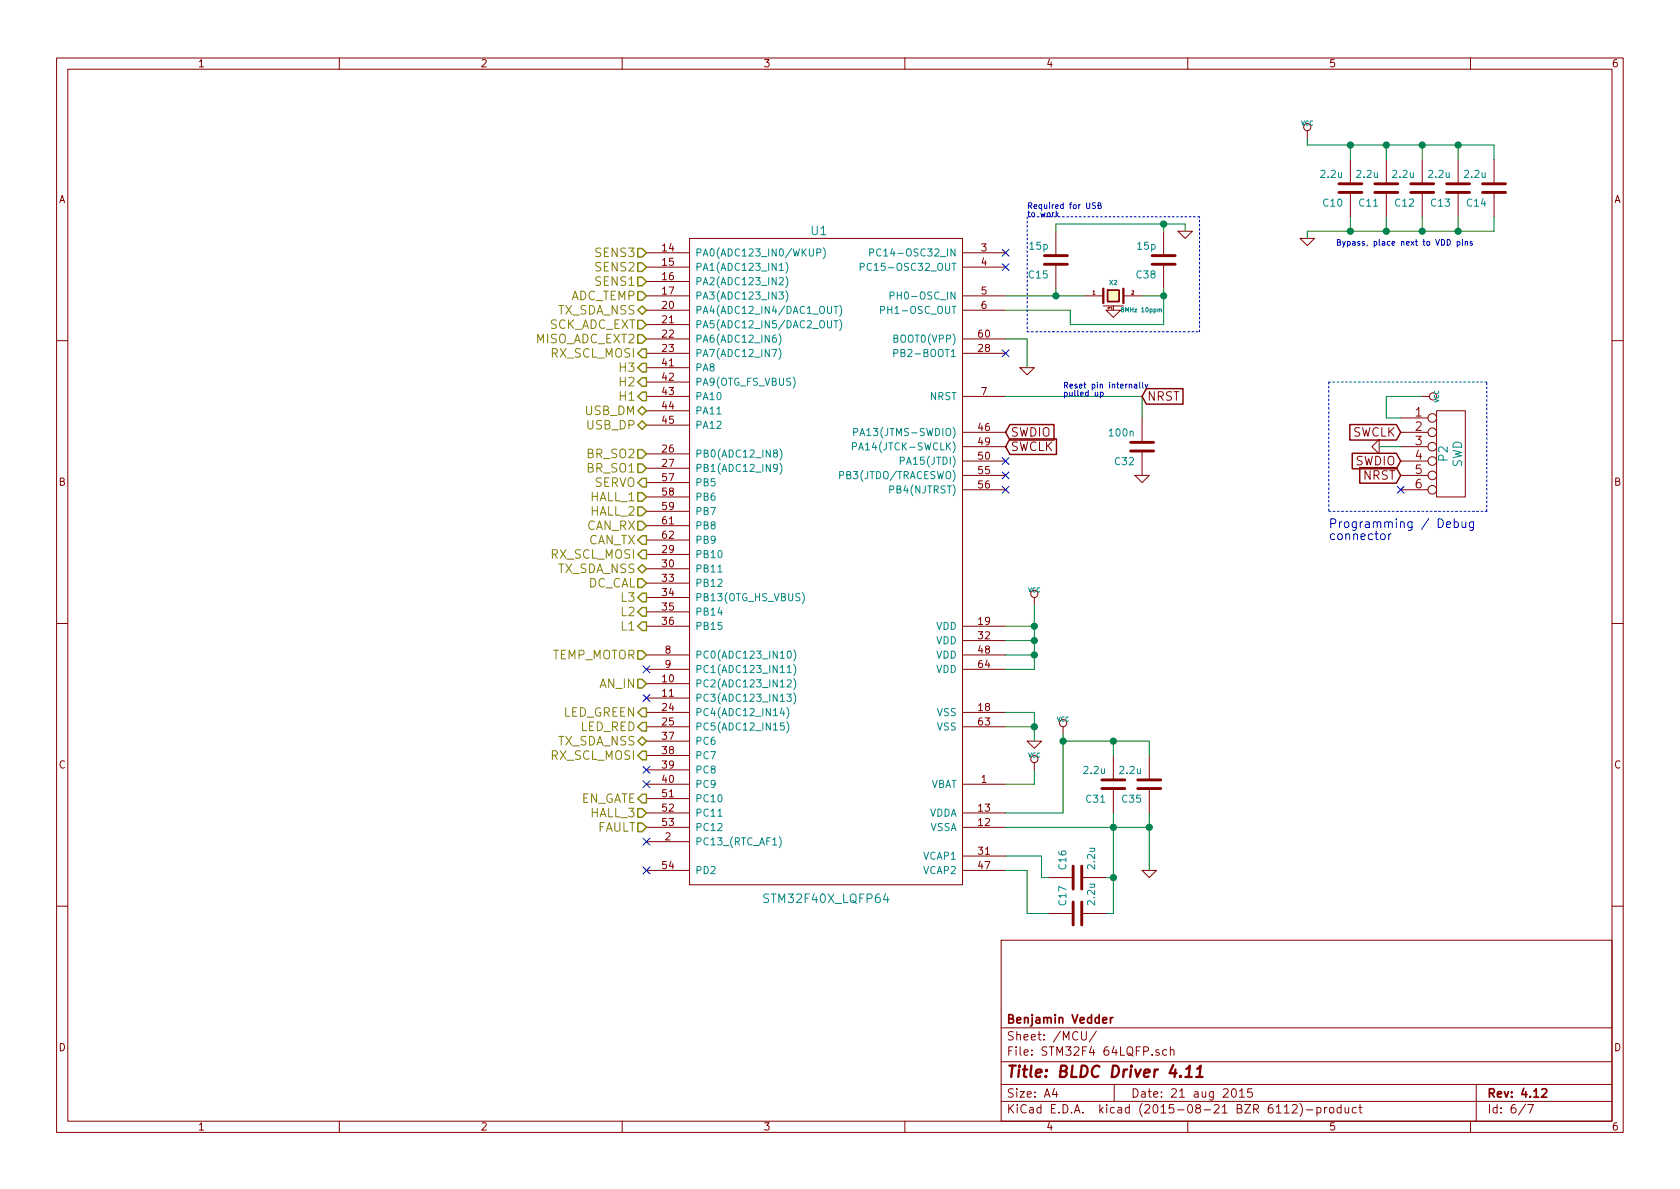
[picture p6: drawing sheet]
<svg xmlns="http://www.w3.org/2000/svg" width="297mm" height="210mm" viewBox="0 0 297 210" stroke-linecap="round" stroke-linejoin="round" font-family="sans-serif">
<g fill="none" stroke="#840000" stroke-width=".18">
<path d="M10 10.3h277v189.9h-277zM12 12.2h273v186.1h-273zM60 10.3v1.9M110 10.3v1.9M160 10.3v1.9M210 10.3v1.9M260 10.3v1.9M231.1 23.1v1.3M238.8 28.2v4.3M238.8 34v4.3M245.1 28.2v4.3M245.1 34v4.3"/>
<path d="M251.5 28.2v4.3M251.5 34v4.3M257.8 28.2v4.3M257.8 34v4.3M264.2 28.2v4.3M264.2 34v4.3M114.3 44.7h7.6M114.3 47.2h7.6M114.3 52.3h7.6M114.3 54.9h7.6M114.3 59.9h7.6M114.3 57.4h7.6"/>
<path d="M114.3 49.8h7.6M121.9 42.2h48.3v114.3h-48.3zM170.2 44.7h7.6M170.2 47.2h7.6M170.2 52.3h7.6M170.2 54.9h7.6M170.2 59.9h7.6M186.7 40.9v4.3M186.7 46.7v4.3M191.8 52.3h3.3M195.1 54.1h3.5M195.6 54.9h2.5l-1.3 1.2z"/>
<path d="M198.6 52.3h3.3M205.7 40.9v4.3M205.7 46.7v4.3M208.3 40.9h2.5l-1.3 1.3zM229.9 42.2h2.5l-1.3 1.2zM10 60.2h2M114.3 70.1h7.6M114.3 65h7.6M114.3 67.6h7.6M114.3 62.5h7.6M114.3 72.6h7.6M114.3 75.2h7.6"/>
<path d="M170.2 70.1h7.6M170.2 62.5h7.6M170.2 76.4h7.6M170.2 79h7.6M180.3 65h2.6l-1.3 1.3zM201.9 73.9v4.3M201.9 79.8v4.3M242.6 79l1.2-1.3v2.6zM247.6 76.4h4.9M247.6 79h4.9M247.6 73.9h4.9M251.5 70.1h1.2"/>
<path d="M254 72.6h5.1v15.3h-5.1zM285 60.2h2M114.3 93h7.6M114.3 95.5h7.6M114.3 80.3h7.6M114.3 82.8h7.6M114.3 85.3h7.6M114.3 87.9h7.6M114.3 98h7.6M114.3 90.4h7.6M170.2 81.5h7.6M170.2 84.1h7.6"/>
<path d="M170.2 86.6h7.6M200.7 84.1h2.5l-1.3 1.2zM247.6 81.5h4.9M247.6 84.1h4.9M247.6 86.6h4.9M10 110.3h2M114.3 115.8h7.6M114.3 118.4h7.6M114.3 100.6h7.6M114.3 103.1h7.6M114.3 105.7h7.6M114.3 108.2h7.6"/>
<path d="M114.3 110.7h7.6M170.2 115.8h7.6M170.2 118.4h7.6M170.2 113.3h7.6M170.2 110.7h7.6M182.9 105.7v1.2M285 110.3h2M114.3 138.7h7.6M114.3 120.9h7.6M114.3 123.4h7.6M114.3 128.5h7.6M114.3 126h7.6"/>
<path d="M114.3 131.1h7.6M114.3 133.6h7.6M114.3 136.1h7.6M170.2 138.7h7.6M170.2 128.5h7.6M170.2 126h7.6M181.6 131.1h2.5l-1.2 1.2zM182.9 134.9v1.2M188 128.5v1.3M196.8 133.6v4.3M196.8 139.4v4.4M203.2 133.6v4.3"/>
<path d="M203.2 139.4v4.4M114.3 148.8h7.6M114.3 141.2h7.6M114.3 146.3h7.6M114.3 143.8h7.6M114.3 153.9h7.6M170.2 151.4h7.6M170.2 146.3h7.6M170.2 143.8h7.6M170.2 153.9h7.6M185.4 155.2h4.3M191.3 155.2h4.3"/>
<path d="M201.9 153.9h2.6l-1.3 1.3zM10 160.2h2M177 166.3h108v32h-108zM185.4 161.5h4.3M191.3 161.5h4.3M285 160.2h2M60 198.3v1.9M110 198.3v1.9M160 198.3v1.9M177 194.8h108M177 191.8h108M177 187.8h108"/>
<path d="M177 181.8h108M186.4 192.5l-.3 1h.9M186.8 193v1M191.2 182.4v1.2l.3 .3h.3l.3-.3v-1.2M193.9 182.3l-1.3 2M197 191.8v3M204.9 185.7a.37 .37 0 0 0-.6 .1l.1 .2 .5 .2 .1 .1-.2 .3-.5-.1M206.3 185.7l-.5-.1-.2 .3v.6l.2 .1 .5-.1M206.9 185.7l.2-.1 .4 .1 .1 .9M206.9 185.1v1.5M210 198.3v1.9M218 192.6l.1-.1a.81 .81 0 0 1 .6 .6 .81 .81 0 0 1-.3 .8l-.2 .1a.8 .8 0 0 1-.6-.6 .8 .8 0 0 1 .4-.8z"/>
<path d="M219.2 193l.4-.5v1.5M219.2 194h.8M221.4 192.5h-.8v.7l.2-.1 .5 .1 .1 .2v.5l-.2 .1-.6-.1M227.1 195.8l.4-.5v1.5M227.1 196.8h.8M228.5 195.5l.2-.2h.4l.3 .5-1 1h1M229.8 195.1a1.71 1.71 0 0 1 0 2.3M231 196.3h1.1M232.8 195.9l.5-.1 .3 .3-.2 .6h-.6M232.8 195.8v1.5M234.2 195.8v1M234.6 195.8l-.4 .3"/>
<path d="M235.1 196l.2-.2 .5 .2v.5l-.1 .2-.4 .1-.2-.1zM237.1 195.9l-.4-.1-.3 .3 .1 .6 .2 .1 .4-.1M237.1 195.3v1.5M237.8 195.8l.1 .9 .4 .1 .2-.1M238.5 195.8v1M239.8 195.9l-.4-.1-.3 .3 .1 .6 .2 .1 .4-.1M240.3 195.8h.5M240.5 195.3v1.3l.3 .2M260 198.3v1.9M261 191.8v6.5M269.7 195.2l-1.2 2M270.1 195.3h1l-.6 1.5"/>
<circle cx="231.1" cy="22.5" r=".63"/>
<circle cx="253.2" cy="76.4" r=".76"/>
<circle cx="253.2" cy="73.9" r=".76"/>
<circle cx="253.2" cy="79" r=".76"/>
<circle cx="253.4" cy="70.1" r=".63"/>
<circle cx="253.2" cy="84.1" r=".76"/>
<circle cx="253.2" cy="81.5" r=".76"/>
<circle cx="253.2" cy="86.6" r=".76"/>
<circle cx="182.9" cy="105" r=".63"/>
<circle cx="182.9" cy="134.2" r=".63"/>
<circle cx="188" cy="127.9" r=".63"/>
</g>
<path d="M195.8 51.3h2.1v2h-2.1zM196.3 179.9v1M196.8 179.9l-.5 .3M272.6 192.7l.2-.2h.4l.3 .5-1 1h1" fill="none" stroke="#840000" stroke-width=".3"/>
<path d="M195.1 51v2.6M198.6 51v2.6M209.6 190.4h1.1M209.8 189l.6-.6-.2 2M211.5 190.4h1.1M211.7 189l.6-.6-.2 2" fill="none" stroke="#840000" stroke-width=".41"/>
<g fill="none" stroke="#008484" stroke-width=".18">
<path d="M137.7 59a1.51 1.51 0 0 1 0 2M137.7 51.6h.8l-.4 .5 .4 .1v.6l-.2 .1-.6-.1M137.8 49.2l.5-.1 .2 .1v.2l-.8 1h.8M137.8 47.8h.7M138.9 46.3a1.51 1.51 0 0 1 0 2M138.9 48.9a1.51 1.51 0 0 1 0 1.9M138.9 51.4a1.51 1.51 0 0 1 0 2M144.4 44.7l.6-.1 .1-.5-.7-.1v1.3M145.6 43.8a1.51 1.51 0 0 1 0 2M147.4 54.2h.8M147.4 56.7h.8M147.8 54.2v1.2"/>
<path d="M147.8 56.7v1.3M148.5 54a1.51 1.51 0 0 1 0 1.9M148.5 56.5a1.51 1.51 0 0 1 0 2M152.1 47.2l.6-.1 .1-.4-.7-.1v1.2M153.8 44.7l.6-.1v-.5l-.6-.1v1.3M155.7 54.8h.6l.1-.5-.7-.1v1.2M155.8 44.1a.5 .5 0 0 0-.7 0 .5 .5 0 0 0-.1 .6l.1 .4a.41 .41 0 0 0 .7 .1M157.4 52.3l.6-.1v-.5l-.6-.1v1.3M205.1 54.8l.2-.1 .1 .5M137.7 61.6a1.51 1.51 0 0 1 0 1.9M137.9 79.4a1.51 1.51 0 0 1 0 1.9M150.7 79l.6-.1 .1-.5-.7-.1v1.3"/>
<path d="M151 76.4l.6-.1v-.4l-.6-.1v1.2M158 62.5l.6-.1 .1-.5-.7-.1v1.3M137 80.1l-.2-.2v-.2l.2-.1 .4 .1v.3l-.5 .2-.1 .2v.3l.2 .1h.2l.3-.2-.1-.4-.2-.1M137.5 82.6l-.3 .3h-.2l-.2-.3 .1-.4 .3-.1 .3 .2a.84 .84 0 0 1-.4 1.1h-.2M137.9 81.9a1.51 1.51 0 0 1 0 2M148.5 84h.6v-.5l-.6-.1v1.3M159.2 81.5l.6-.1v-.5l-.6-.1v1.3M126.9 101.2h.8M139.2 118l.3-.3v1.2M139.2 118.9h.7M139.3 115.2l.2-.1a.67 .67 0 0 1 .4 .7 .67 .67 0 0 1-.4 .6l-.2-.1-.1-.4zM140.3 114.9a1.51 1.51 0 0 1 0 2"/>
<path d="M140.3 117.5a1.51 1.51 0 0 1 0 1.9M141.9 104.8a1.51 1.51 0 0 1 0 1.9M138.3 125.2l-.3 .9h.7M138.6 125.7v.9M138.6 127.8h-.6v.6l.2-.1 .4 .1v.6l-.1 .1-.5-.1M139.1 122.8h.8l-.4 .4 .4 .1v.6l-.2 .1-.6-.1M139.1 125.1a1.51 1.51 0 0 1 0 1.9M139.1 127.6a1.51 1.51 0 0 1 0 2M139.2 120.3l.5-.1 .2 .1v.3l-.8 .9h.8M140.3 120a1.51 1.51 0 0 1 0 2M140.3 122.5a1.51 1.51 0 0 1 0 2M126.9 144.3h.8"/>
<path d="M137.8 147.9a1.51 1.51 0 0 1 0 2"/>
</g>
<g fill="none" stroke="#840000" stroke-width=".51">
<path d="M236.7 32.5h4.1M236.7 34h4.1M243.1 32.5h4M243.1 34h4M249.4 32.5h4.1M249.4 34h4.1M255.8 32.5h4M255.8 34h4M262.1 32.5h4.1M262.1 34h4.1M184.7 45.2h4M184.7 46.7h4"/>
<path d="M203.7 45.2h4.1M203.7 46.7h4.1M199.9 78.2h4.1M199.9 79.8h4.1M194.8 137.9h4.1M194.8 139.4h4.1M201.2 137.9h4M201.2 139.4h4M189.7 153.2v4M189.7 159.5v4.1M191.3 153.2v4M191.3 159.5v4.1"/>
</g>
<path d="M178.6 75.1h7.8v2.7h-7.8l-.8-1.4zM178.6 77.6h8.2v2.8h-8.2l-.8-1.4zM202.7 68.7h6.5v2.8h-6.5l-.8-1.4zM238.7 75.1h8.2l.7 1.3-.7 1.4h-8.2zM239.1 80.2h7.8l.7 1.3-.7 1.4h-7.8zM240.4 82.7h6.5l.7 1.4-.7 1.3h-6.5z" fill="none" stroke="#840000" stroke-width=".25"/>
<g fill="none" stroke="#000084" stroke-width=".18">
<path d="M177.2 44.1l1.2 1.2M177.2 46.6l1.2 1.2M178.4 44.1l-1.2 1.2M178.4 46.6l-1.2 1.2M177.2 61.9l1.2 1.2M178.4 61.9l-1.2 1.2M177.2 80.9l1.2 1.2M177.2 86l1.2 1.2M177.2 83.5l1.2 1.2M178.4 80.9l-1.2 1.2M178.4 86l-1.2 1.2M178.4 83.5l-1.2 1.2"/>
<path d="M247 86l1.3 1.2M248.3 86l-1.3 1.2M113.7 117.7l1.2 1.3M114.9 117.7l-1.2 1.3M113.7 135.5l1.2 1.2M113.7 138.1l1.2 1.2M113.7 122.8l1.2 1.2M114.9 135.5l-1.2 1.2M114.9 138.1l-1.2 1.2M114.9 122.8l-1.2 1.2M113.7 153.3l1.2 1.2M113.7 148.2l1.2 1.2"/>
<path d="M114.9 153.3l-1.2 1.2M114.9 148.2l-1.2 1.2"/>
</g>
<g fill="none" stroke="#008400" stroke-width=".18">
<path d="M205.7 39.6v1.3M231.1 24.4v1.2h33.1v2.6M238.8 25.6v2.6M238.8 38.3v2.6M245.1 25.6v2.6M245.1 38.3v2.6M251.5 25.6v2.6M251.5 38.3v2.6M257.8 25.6v2.6M257.8 38.3v2.6M264.2 38.3v2.6h-33.1v1.3M177.8 59.9h3.8v5.1"/>
<path d="M177.8 52.3h14M186.7 40.9v-1.3h22.8v1.3M186.7 51v1.3M201.9 52.3h3.8M205.7 51v6.4h-16.5v-2.5h-11.4M177.8 70.1h24.1v3.8M243.8 79h3.8M251.5 70.1h-6.4v3.8h2.5M201.9 84.1h.1M177.8 110.7h5.1M177.8 113.3h5.1M177.8 115.8h5.1"/>
<path d="M182.9 106.9v11.5h-5.1M177.8 126h5.1v5.1M177.8 128.5h5.1M182.9 136.1v2.6h-5.1M188 131.1h15.2v2.5M188 129.8v14h-10.2M196.8 131.1v2.5M177.8 153.9h3.8v7.6h3.8M177.8 151.4h6.3v3.8h1.3M177.8 146.3h25.4M195.6 155.2h1.2M196.8 143.8v17.7h-1.2"/>
<path d="M203.2 143.8v10.1"/>
</g>
<g fill="#008400" stroke="#008400" stroke-width=".25">
<circle cx="203.2" cy="146.3" r=".51"/>
<circle cx="196.9" cy="131.1" r=".51"/>
<circle cx="188" cy="131.1" r=".51"/>
<circle cx="205.7" cy="39.6" r=".51"/>
<circle cx="186.7" cy="52.3" r=".51"/>
<circle cx="205.7" cy="52.3" r=".51"/>
<circle cx="182.9" cy="110.7" r=".51"/>
<circle cx="182.9" cy="113.3" r=".51"/>
<circle cx="182.9" cy="115.8" r=".51"/>
<circle cx="182.9" cy="128.5" r=".51"/>
<circle cx="196.9" cy="146.3" r=".51"/>
<circle cx="196.9" cy="155.2" r=".51"/>
<circle cx="257.8" cy="40.9" r=".51"/>
<circle cx="251.5" cy="40.9" r=".51"/>
<circle cx="245.1" cy="40.9" r=".51"/>
<circle cx="238.8" cy="40.9" r=".51"/>
<circle cx="238.8" cy="25.6" r=".51"/>
<circle cx="245.1" cy="25.6" r=".51"/>
<circle cx="251.5" cy="25.6" r=".51"/>
<circle cx="257.8" cy="25.6" r=".51"/>
</g>
<g fill="none" stroke="#848400" stroke-width=".25">
<path d="M112.8 56.6h.7l.8 .8-.8 .8h-.7zM112.8 43.9h.7l.8 .8-.8 .8h-.7zM112.8 46.5h.7l.8 .7-.8 .8h-.7zM112.8 49h.7l.8 .8-.8 .7h-.7zM112.8 59.2h.7l.8 .7-.8 .8h-.7zM112.8 51.6h.7l.8 .7-.8 .8h-.7zM112.8 54.9l.7-.8 .8 .8-.8 .7zM112.8 72.6l.7-.7 .8 .7-.8 .8zM112.8 75.2l.7-.8 .8 .8-.8 .7zM112.8 79.5h.7l.8 .8-.8 .7h-.7zM112.8 62.5l.7-.8h.8v1.5h-.8zM113.5 64.3h.8v1.5h-.8l-.7-.8z"/>
<path d="M113.5 66.8h.8v1.5h-.8l-.7-.7zM113.5 69.3h.8v1.6h-.8l-.7-.8zM112.8 85.3l.7-.7h.8v1.5h-.8zM112.8 87.1h.7l.8 .8-.8 .7h-.7zM112.8 89.7h.7l.8 .7-.8 .8h-.7zM112.8 82h.7l.8 .8-.8 .8h-.7zM112.8 92.2h.7l.8 .8-.8 .7h-.7zM112.8 95.5l.7-.8h.8v1.6h-.8zM113.5 97.3h.8v1.5h-.8l-.7-.8zM112.8 100.6l.7-.8 .8 .8-.8 .7zM112.8 115.1h.7l.8 .7-.8 .8h-.7zM112.8 108.2l.7-.8h.8v1.6h-.8z"/>
<path d="M112.8 102.4h.7l.8 .7-.8 .8h-.7zM113.5 104.9h.8v1.5h-.8l-.7-.7zM113.5 110h.8v1.5h-.8l-.7-.8zM112.8 131.1l.7-.8 .8 .8-.8 .7zM112.8 120.1h.7l.8 .8-.8 .8h-.7zM112.8 126l.7-.8h.8v1.5h-.8zM113.5 132.8h.8v1.6h-.8l-.7-.8zM113.5 127.8h.8v1.5h-.8l-.7-.8zM112.8 143h.7l.8 .8-.8 .7h-.7zM112.8 145.5h.7l.8 .8-.8 .8h-.7zM112.8 141.2l.7-.7h.8v1.5h-.8z"/>
</g>
<path d="M181.6 38.3v20.4M212.1 38.3h-30.5M181.6 58.7h30.5M212.1 58.7v-20.4M234.9 67.6v22.8M262.9 67.6h-28M234.9 90.4h28M262.9 90.4v-22.8" fill="none" stroke="#0000c2" stroke-width=".18" stroke-dasharray=".3 .4"/>
<g fill="none" stroke="#0000c2" stroke-width=".18">
<path d="M186.7 37.3v1M186.8 37.9l.3 .4M187.1 37.6l-.4 .4M193.7 35.9h-.4l-.2 .2 .1 .2 .5 .2v.3h-.6M194.2 36.3h.4v-.3l-.4-.1v1h.3l.2-.4-.2-.2M257.7 42.7h.2l.2 .2-.1 .4h-.3M257.7 42.7v1M258.6 42.4v.1M258.6 42.7v.7M259.1 42.8l.3-.1 .1 .7M259.1 42.7v.7M260.3 42.7h-.3l-.1 .1 .1 .2 .3 .1v.2h-.4"/>
<path d="M194.6 69.4h.2l.2 .2-.1 .4h-.3M194.6 69.4v1M200.6 68h.4v.6M201 68.2h-.3l-.2 .2 .2 .2h.3M201.5 67.6v.9l.1 .1M202 67.6v.9l.2 .1M202.5 67.9l.2 .7M202.9 67.9l-.4 1.1M245.5 94.4v1M246 94.4l-.3 .1-.2 .2M255.8 92.8l.7-.2-.1-.3h-.4l-.2 .2v.7h.6M257.1 92.3a.48 .48 0 0 1 .7 .1v.7a.48 .48 0 0 1-.7 .1"/>
<path d="M257.1 91.8v1.5M258.5 92.3v.8a.38 .38 0 0 0 .7 0M259.2 92.3v1M260.5 92.3v1.2l-.3 .3-.3-.1M260.5 92.3a.48 .48 0 0 0-.6 .1v.7a.48 .48 0 0 0 .6 .1"/>
</g>
<path d="M195.8 51.3h2.1v2h-2.1z" fill="#ffffc2" stroke="#ffffc2" stroke-width=".18"/>
<text font-size="2.8" fill="#840000" x="178" y="190.5">Title: BLDC Driver 4.11</text>
<g font-size="2.1" fill="#008484">
<text x="143.4" y="41.6">U1</text>
<text x="256" y="81.5" transform="rotate(-90 256 81.5)">P2</text>
<text x="258.5" y="82.7" transform="rotate(-90 258.5 82.7)">SWD</text>
<text x="135.5" y="159.7">STM32F40X_LQFP64</text>
</g>
<g font-size="2.1" fill="#848400">
<text x="105.4" y="45.5">SENS3</text>
<text x="100.7" y="53.1">ADC_TEMP</text>
<text x="105.4" y="48">SENS2</text>
<text x="105.4" y="50.5">SENS1</text>
<text x="96.8" y="58.2">SCK_ADC_EXT</text>
<text x="98.5" y="55.6">TX_SDA_NSS</text>
<text x="94.7" y="60.7">MISO_ADC_EXT2</text>
<text x="97.4" y="63.2">RX_SCL_MOSI</text>
<text x="109.7" y="65.8">H3</text>
<text x="109.7" y="68.3">H2</text>
<text x="109.7" y="70.9">H1</text>
<text x="103.4" y="73.4">USB_DM</text>
<text x="103.8" y="75.9">USB_DP</text>
<text x="103.9" y="83.6">BR_SO1</text>
<text x="103.9" y="81">BR_SO2</text>
<text x="104.3" y="88.6">HALL_1</text>
<text x="104.9" y="86.1">SERVO</text>
<text x="103.6" y="93.7">CAN_RX</text>
<text x="104.3" y="91.2">HALL_2</text>
<text x="97.4" y="98.8">RX_SCL_MOSI</text>
<text x="98.5" y="101.3">TX_SDA_NSS</text>
<text x="103.9" y="96.3">CAN_TX</text>
<text x="103.8" y="103.9">DC_CAL</text>
<text x="109.9" y="106.4">L3</text>
<text x="109.9" y="109">L2</text>
<text x="109.9" y="111.5">L1</text>
<text x="97.4" y="116.6">TEMP_MOTOR</text>
<text x="106" y="121.7">AN_IN</text>
<text x="98.5" y="131.8">TX_SDA_NSS</text>
<text x="99.4" y="126.7">LED_GREEN</text>
<text x="102.5" y="129.3">LED_RED</text>
<text x="97.4" y="134.4">RX_SCL_MOSI</text>
<text x="102.3" y="142">EN_GATE</text>
<text x="104.3" y="144.5">HALL_3</text>
<text x="105.4" y="147.1">FAULT</text>
</g>
<g font-size="2.1" fill="#840000">
<text x="202.8" y="70.9">NRST</text>
<text x="178.7" y="77.2">SWDIO</text>
<text x="239" y="77.2">SWCLK</text>
<text x="250.2" y="73.7">1</text>
<text x="250.2" y="76.2">2</text>
<text x="178.7" y="79.8">SWCLK</text>
<text x="239.5" y="82.3">SWDIO</text>
<text x="250.2" y="78.7">3</text>
<text x="250.2" y="81.3">4</text>
<text x="250.2" y="83.8">5</text>
<text x="241" y="84.8">NRST</text>
<text x="250.2" y="86.4">6</text>
<text x="178" y="184">Sheet: /MCU/</text>
<text x="178" y="181">Benjamin Vedder</text>
<text x="178" y="186.7">File: STM32F4 64LQFP.sch</text>
<text x="178" y="196.9">KiCad E.D.A. kicad (2015-08-21 BZR 6112)-product</text>
<text x="178" y="194.1">Size: A4</text>
<text x="200" y="194.1">Date: 21 aug 2015</text>
<text x="263" y="194.1">Rev: 4.12</text>
<text x="263" y="196.9">Id: 6/7</text>
</g>
<g font-size="2.1" fill="#0000c2">
<text x="234.9" y="93.4">Programming / Debug</text>
<text x="234.9" y="95.5">connector</text>
</g>
<g font-size="1.8" fill="#840000">
<text x="35" y="11.9">1</text>
<text x="85" y="11.9">2</text>
<text x="135" y="11.9">3</text>
<text x="185" y="11.9">4</text>
<text x="235" y="11.9">5</text>
<text x="285" y="11.9">6</text>
<text x="10.4" y="35.9">A</text>
<text x="285.4" y="35.9">A</text>
<text x="117.1" y="44.4">14</text>
<text x="117.1" y="47">15</text>
<text x="173.5" y="44.4">3</text>
<text x="173.5" y="47">4</text>
<text x="117.1" y="49.5">16</text>
<text x="117.1" y="52.1">17</text>
<text x="173.5" y="52.1">5</text>
<text x="117.1" y="54.6">20</text>
<text x="117.1" y="57.1">21</text>
<text x="117.1" y="59.7">22</text>
<text x="173" y="59.7">60</text>
<text x="173.5" y="54.6">6</text>
<text x="117.1" y="64.8">41</text>
<text x="117.1" y="62.2">23</text>
<text x="173" y="62.2">28</text>
<text x="117.1" y="67.3">42</text>
<text x="117.1" y="69.8">43</text>
<text x="173.5" y="69.8">7</text>
<text x="117.1" y="72.4">44</text>
<text x="117.1" y="74.9">45</text>
<text x="173" y="76.2">46</text>
<text x="117.1" y="80">26</text>
<text x="117.1" y="82.5">27</text>
<text x="173" y="81.3">50</text>
<text x="173" y="83.8">55</text>
<text x="173" y="78.7">49</text>
<text x="10.4" y="85.9">B</text>
<text x="117.1" y="85.1">57</text>
<text x="117.1" y="87.6">58</text>
<text x="173" y="86.4">56</text>
<text x="285.4" y="85.9">B</text>
<text x="117.1" y="92.7">61</text>
<text x="117.1" y="95.2">62</text>
<text x="117.1" y="90.2">59</text>
<text x="117.1" y="100.3">30</text>
<text x="117.1" y="97.8">29</text>
<text x="117.1" y="102.9">33</text>
<text x="117.1" y="105.4">34</text>
<text x="117.1" y="107.9">35</text>
<text x="117.1" y="110.5">36</text>
<text x="173" y="113">32</text>
<text x="173" y="110.5">19</text>
<text x="117.6" y="115.6">8</text>
<text x="117.6" y="118.1">9</text>
<text x="173" y="118.1">64</text>
<text x="173" y="115.6">48</text>
<text x="117.1" y="120.6">10</text>
<text x="117.1" y="123.2">11</text>
<text x="117.1" y="125.7">24</text>
<text x="173" y="125.7">18</text>
<text x="117.1" y="128.3">25</text>
<text x="117.1" y="130.8">37</text>
<text x="173" y="128.3">63</text>
<text x="10.4" y="135.9">C</text>
<text x="117.1" y="133.3">38</text>
<text x="117.1" y="135.9">39</text>
<text x="285.4" y="135.9">C</text>
<text x="117.1" y="138.4">40</text>
<text x="117.1" y="141">51</text>
<text x="117.1" y="143.5">52</text>
<text x="173" y="143.5">13</text>
<text x="173.5" y="138.4">1</text>
<text x="117.1" y="146">53</text>
<text x="117.6" y="148.6">2</text>
<text x="173" y="146">12</text>
<text x="117.1" y="153.7">54</text>
<text x="173" y="151.1">31</text>
<text x="173" y="153.7">47</text>
<text x="10.4" y="185.9">D</text>
<text x="285.4" y="185.9">D</text>
<text x="35" y="199.9">1</text>
<text x="85" y="199.9">2</text>
<text x="135" y="199.9">3</text>
<text x="185" y="199.9">4</text>
<text x="235" y="199.9">5</text>
<text x="285" y="199.9">6</text>
</g>
<g font-size="1.8" fill="#008484">
<text x="233.6" y="31.4">2.2u</text>
<text x="240" y="31.4">2.2u</text>
<text x="246.3" y="31.4">2.2u</text>
<text x="252.7" y="31.4">2.2u</text>
<text x="259" y="31.4">2.2u</text>
<text x="234" y="36.5">C10</text>
<text x="240.4" y="36.5">C11</text>
<text x="246.7" y="36.5">C12</text>
<text x="253.1" y="36.5">C13</text>
<text x="259.4" y="36.5">C14</text>
<text x="122.9" y="45.3">PA0(ADC123_IN0/WKUP)</text>
<text x="122.9" y="47.9">PA1(ADC123_IN1)</text>
<text x="153.6" y="47.9">PC15-OSC32_OUT</text>
<text x="155.6" y="45.3">PC14-OSC32_IN</text>
<text x="182.1" y="44.1">15p</text>
<text x="201.1" y="44.1">15p</text>
<text x="122.9" y="50.4">PA2(ADC123_IN2)</text>
<text x="122.9" y="53">PA3(ADC123_IN3)</text>
<text x="158.5" y="53">PH0-OSC_IN</text>
<text x="181.9" y="49.2">C15</text>
<text x="201" y="49.2">C38</text>
<text x="122.9" y="55.5">PA4(ADC12_IN4/DAC1_OUT)</text>
<text x="122.9" y="58">PA5(ADC12_IN5/DAC2_OUT)</text>
<text x="156.6" y="55.5">PH1-OSC_OUT</text>
<text x="122.9" y="65.7">PA8</text>
<text x="122.9" y="60.6">PA6(ADC12_IN6)</text>
<text x="122.9" y="63.1">PA7(ADC12_IN7)</text>
<text x="158.3" y="60.6">BOOT0(VPP)</text>
<text x="159" y="63.1">PB2-BOOT1</text>
<text x="122.9" y="68.2">PA9(OTG_FS_VBUS)</text>
<text x="122.9" y="70.7">PA10</text>
<text x="164.3" y="70.7">NRST</text>
<text x="122.9" y="73.3">PA11</text>
<text x="122.9" y="75.8">PA12</text>
<text x="152.3" y="77.1">PA13(JTMS-SWDIO)</text>
<text x="196.2" y="77.2">100n</text>
<text x="122.9" y="80.9">PB0(ADC12_IN8)</text>
<text x="122.9" y="83.4">PB1(ADC12_IN9)</text>
<text x="151.9" y="79.6">PA14(JTCK-SWCLK)</text>
<text x="159.7" y="82.2">PA15(JTDI)</text>
<text x="197.2" y="82.2">C32</text>
<text x="122.9" y="86">PB5</text>
<text x="122.9" y="88.5">PB6</text>
<text x="149" y="84.7">PB3(JTDO/TRACESWO)</text>
<text x="157.7" y="87.2">PB4(NJTRST)</text>
<text x="122.9" y="93.6">PB8</text>
<text x="122.9" y="91.1">PB7</text>
<text x="122.9" y="101.2">PB11</text>
<text x="122.9" y="96.1">PB9</text>
<text x="122.9" y="98.7">PB10</text>
<text x="122.9" y="103.8">PB12</text>
<text x="122.9" y="106.3">PB13(OTG_HS_VBUS)</text>
<text x="122.9" y="108.8">PB14</text>
<text x="122.9" y="111.4">PB15</text>
<text x="165.4" y="113.9">VDD</text>
<text x="165.4" y="111.4">VDD</text>
<text x="122.9" y="116.5">PC0(ADC123_IN10)</text>
<text x="122.9" y="119">PC1(ADC123_IN11)</text>
<text x="165.4" y="119">VDD</text>
<text x="165.4" y="116.5">VDD</text>
<text x="122.9" y="121.5">PC2(ADC123_IN12)</text>
<text x="122.9" y="124.1">PC3(ADC123_IN13)</text>
<text x="122.9" y="126.6">PC4(ADC12_IN14)</text>
<text x="122.9" y="129.2">PC5(ADC12_IN15)</text>
<text x="122.9" y="131.7">PC6</text>
<text x="165.6" y="129.2">VSS</text>
<text x="165.6" y="126.6">VSS</text>
<text x="122.9" y="134.2">PC7</text>
<text x="122.9" y="136.8">PC8</text>
<text x="191.7" y="136.8">2.2u</text>
<text x="198.1" y="136.8">2.2u</text>
<text x="122.9" y="139.3">PC9</text>
<text x="122.9" y="141.9">PC10</text>
<text x="164.3" y="139.3">VBAT</text>
<text x="192.1" y="141.9">C31</text>
<text x="198.5" y="141.9">C35</text>
<text x="122.9" y="149.5">PC13_(RTC_AF1)</text>
<text x="122.9" y="144.4">PC11</text>
<text x="122.9" y="146.9">PC12</text>
<text x="164.2" y="144.4">VDDA</text>
<text x="164.3" y="146.9">VSSA</text>
<text x="122.9" y="154.6">PD2</text>
<text x="163.3" y="152">VCAP1</text>
<text x="163.3" y="154.6">VCAP2</text>
<text x="188.5" y="153.7" transform="rotate(-90 188.5 153.7)">C16</text>
<text x="193.6" y="153.6" transform="rotate(-90 193.6 153.6)">2.2u</text>
<text x="188.5" y="160" transform="rotate(-90 188.5 160)">C17</text>
<text x="193.6" y="159.9" transform="rotate(-90 193.6 159.9)">2.2u</text>
</g>
<g font-size="1.4" fill="#0000c2">
<text x="181.6" y="36.9">Required for USB</text>
<text x="181.6" y="38.3">to work</text>
<text x="236.2" y="43.4">Bypass, place next to VDD pins</text>
<text x="188" y="68.7">Reset pin internally</text>
<text x="188" y="70.1">pulled up</text>
</g>
<g font-size="1.1" fill="#008484">
<text x="230" y="22.2">VCC</text>
<text x="196.2" y="50.4">X2</text>
<text x="198.6" y="55.2">8MHz 10ppm</text>
<text x="254.4" y="71.2" transform="rotate(-90 254.4 71.2)">VCC</text>
<text x="181.8" y="104.7">VCC</text>
<text x="186.8" y="127.6">VCC</text>
<text x="181.8" y="133.9">VCC</text>
</g>
<g font-size=".9" fill="#840000">
<text x="193.2" y="52.1">1</text>
<text x="200.1" y="52.1">2</text>
<text x="196.6" y="54.7" transform="rotate(-90 196.6 54.7)">3</text>
</g>
</svg>
